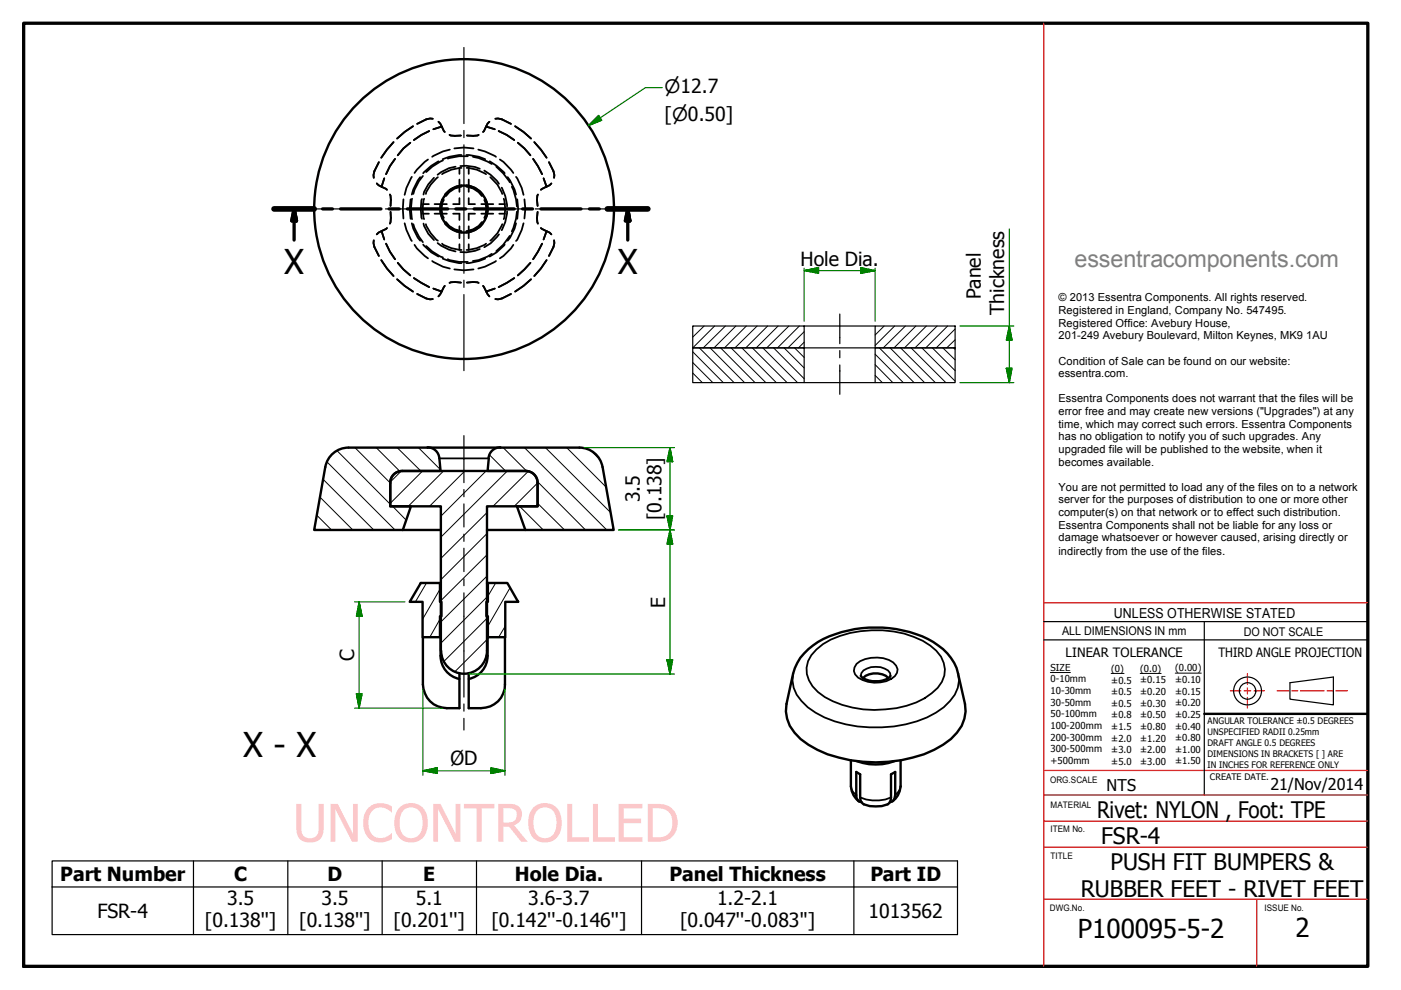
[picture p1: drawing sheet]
<svg xmlns="http://www.w3.org/2000/svg" width="297mm" height="210mm" viewBox="0 0 297 210" stroke-linecap="round" stroke-linejoin="round" font-family="sans-serif">
<!-- layer: Hidden (ISO) -->
<g fill="none" stroke="#000" stroke-width=".38">
<path d="M79.9 38.9l.4 .4 1.7 .9M80.3 34.4l-.9 1.9-.2 .8v.6M81.5 37.8l-.6 1.8M83.4 30.1l-1.4 1.6-1.2 1.7M83.8 33.7l-1.1 1.5-.8 1.7M87 30.3l-1.5 1.2-1.2 1.4M87.3 37.5l-1.1 2.3-.4 1.5M87.6 26.8l-1.8 1.2-1.6 1.4M89.1 37.6l-1.5 2.6-.3 1M89.7 37.3l-.9 1.1-.9 1.8-.3 .9M90.7 33.8l-.7 .5-2.1 2.4M91 27.8l-1.7 .8-1.5 1.1"/>
<path d="M91.8 25.2l-.6-.1-.8 .2-1.9 1M92 37.7l-1.2 1.4-.9 1.6-.1 .5M92.8 37.6a7.7 7.7 0 0 0-2.5 3.5M93 25.8l.3 .4 1 1.8M93 34.2l-1.6 1-1.7 1.5M93.7 26.8l-1.8 .6M93.9 34l-2.3 1.3-1.2 1.2M95.3 28.6l1.2 .2 1.2-.1M95.4 31.7l-1.5 .4-2.3 1.1M96.3 31.5l2.1-.2 2 .2M96.6 35.3l-1.4 .4-1.7 .8-.7 .6M97.4 35.6v1.3"/>
<path d="M97.4 38.1v2.6M97.6 35.2h1.3l1.8 .2 1 .4M97.9 39.5a4.3 4.3 0 0 0-3.4 1.9M97.9 39.6a4.4 4.4 0 0 0-3.3 2M97.9 39.3a4.9 4.9 0 0 0-3.6 2M97.9 35.6a8 8 0 0 0-4.2 1.3M97.9 32.9l-2.7 .3-1.3 .6M98.9 39.5a4.5 4.5 0 0 1 3.4 1.9M98.9 39.6a4.4 4.4 0 0 1 3.3 2M98.9 32.9l2.6 .3 1.4 .6M98.9 39.3a4.5 4.5 0 0 1 3.5 2.1M98.9 35.6a8 8 0 0 1 4.2 1.3"/>
<path d="M99.2 33.1h-1.9l-2.4 .5M99.4 35.6v1.3M99.4 38.1v2.6M100.3 33.2l1.2 .3 2.8 1.3M101.4 31.7l1.4 .4 2.4 1.1M101.5 28.6l-1.2 .2-1.3-.1M102.7 36.2l1.3 .9 1.3 1.2 .5 .7M103.1 26.8l1.8 .6M103.8 25.8l-.4 .4-1 1.8M103.8 34.2l1.5 1 1.7 1.5M103.9 37.6a7.7 7.7 0 0 1 2.6 3.5M105 25.2l.6-.1 .8 .2 1.9 1"/>
<path d="M105.2 35.3l1.5 1.4 1.4 1.9M105.7 27.8l1.7 .8 1.6 1.1M106 33.8l.7 .5 2.1 2.4M106.4 39.8a8.9 8.9 0 0 1 1.1 4M107.6 37.6l1.5 2.6 .3 1M108.5 39.6l.9 2.7 .2 1.5M109.2 26.8l1.8 1.2 1.6 1.4M109.4 37.5l1.2 2.3 .4 1.5M109.8 30.3l1.4 1.2 1.3 1.4M113 33.7l1.9 3.2M113.3 30.1l1.4 1.6 1.2 1.7M115.3 37.8l.6 1.8"/>
<path d="M116.4 34.4l.9 1.9 .2 .8v.6M116.9 38.9l-.4 .4-1.8 .9M79.2 51v.5l.2 .9 .9 1.9M80.8 55.2l1.2 1.7 1.4 1.6M80.9 49l.6 1.8M81.9 51.7l.8 1.7 1.1 1.6M82 48.4l-1.7 .9-.4 .4M82.7 41.2l.2 1.2-.1 1.3M82.8 44.9l.1 1.3-.2 1.2M84.2 59.2l1.6 1.4 1.8 1.2M84.3 55.7l1.2 1.4 1.5 1.3M85.5 42.3l-.1 2 .1 2"/>
<path d="M85.8 47.3l.4 1.4 1.1 2.4M87.1 42.3l-.2 2 .2 2.1M87.3 47.3l.3 1.2 1 1.9 .5 .6M87.4 42.1a9.3 9.3 0 0 0 0 4.4M87.6 47.5l.3 .9 .9 1.8 .9 1.1M87.8 59l3.2 1.9M87.9 51.9l.5 .8 2.3 2.1M89.5 42.2a8.8 8.8 0 0 0 0 4.2M89.7 45.3h1.2M89.7 43.3h1.2M89.7 51.9l1.7 1.6 1.6 .9M89.8 47.4l1 2.2 1.2 1.3"/>
<path d="M89.9 42.1a7.5 7.5 0 0 0 0 4.4M90.3 47.5a8 8 0 0 0 2.5 3.5M90.4 52.2l1.2 1.1 1.7 1.1 .6 .2M91.6 55.3l2.3 1.3 1.5 .3M92.1 45.3h2.6M92.1 43.3h2.6M92.8 51.5l.7 .6 1.7 .8 1.4 .4M93.7 42.3a5.2 5.2 0 0 0 0 4.1M93.7 51.7a8 8 0 0 0 4.2 1.3M93.9 54.8l1.3 .5 2.7 .5M94 42.3a4.1 4.1 0 0 0 0 4M94.1 42.4a3.8 3.8 0 0 0 0 3.8"/>
<path d="M94.3 47.3a4.9 4.9 0 0 0 3.6 2M94.5 47.2a4.3 4.3 0 0 0 3.4 1.9M94.6 47.1a4.5 4.5 0 0 0 3.3 1.9M94.9 55l2.4 .5h1.9M96.1 45.3h1.3v1.3M96.3 57.1l2.1 .2 2-.2M97.4 48v2.5M97.4 42v1.3h-1.3M97.4 51.8v1.2M97.7 59.9l-1.2-.1-1.2 .2M99 59.9l1.3-.1 1.2 .2M99.4 42v1.3h1.3"/>
<path d="M99.4 48v2.5M99.4 51.8v1.2M100.7 45.3h-1.3v1.3M101.7 52.8l-1 .4-1.8 .3-1.3-.1M102 45.3h2.6M102 43.3h2.6M102.2 47.1a4.5 4.5 0 0 1-3.3 1.9M102.3 47.2a4.5 4.5 0 0 1-3.4 1.9M102.4 47.3a4.7 4.7 0 0 1-3.5 2M102.7 42.4a4.3 4.3 0 0 1 0 3.8M102.8 42.3a4.6 4.6 0 0 1 0 4M102.9 54.8l-1.4 .5-2.6 .5"/>
<path d="M103 42.3a4.9 4.9 0 0 1 0 4M103.1 51.7a8 8 0 0 1-4.2 1.3M104.3 53.8l-.9 .6-1.9 .8-1.2 .1M105.2 55.3l-2.4 1.3-1.4 .3M105.8 49.7l-1.8 1.9-1.3 .8M105.9 45.3h1.2M105.9 43.3h1.2M106.5 47.5a8 8 0 0 1-2.6 3.5M106.8 42.1a7.5 7.5 0 0 1 0 4.4M107 51.9l-1.7 1.6-1.5 .9M107.5 44.8a8.3 8.3 0 0 1-1.1 4M108.1 50l-1.4 1.9-1.5 1.3"/>
<path d="M108.8 51.9l-.5 .8-1.6 1.6-.7 .5M109 59l-3.3 1.9M109.4 47.3l-.3 1.2-1 1.9-.5 .6M109.6 44.9l-.2 1.5-.9 2.7M109.7 42.3l.2 2-.2 2.1M111 47.3l-.4 1.4-.9 2.1-.3 .3M111.2 42.3l.2 2-.2 2M112.5 55.7l-2.7 2.7M112.6 59.2l-1.6 1.4-1.8 1.2M114 44.9l-.1 1.3 .1 1.2M114 41.2l-.1 1.2 .1 1.3M114.7 48.4l1.8 .9 .4 .4"/>
<path d="M114.9 51.7l-1.9 3.3M115.9 55.2l-1.2 1.7-1.4 1.6M115.9 49l-.6 1.8M117.5 51v.5l-.2 .9-.9 1.9M88.5 62.3l1.9 1 .8 .2 .6-.1M91.9 61.2l1.8 .6M94.3 60.6l-1.3 2.2M102.4 60.6l1.4 2.2M104.9 61.2l-1.8 .6M108.3 62.3l-1.9 1-.8 .2-.6-.1"/>
</g>
<!-- layer: Visible (ISO) -->
<g fill="none" stroke="#000" stroke-width=".51">
<path d="M85.2 99.9a2.51 2.51 0 0 0-2.5 2.5M90.6 94.8a2.51 2.51 0 0 1 2.5 2.3M93.2 97.2l.2 2.7h-8.1h26.2h-8.1l.2-2.7M106.1 94.8a2.51 2.51 0 0 0-2.5 2.3M111.5 99.9a2.51 2.51 0 0 1 2.5 2.5M89.2 123.6h4.1v4h.3v3.1h-.3v4.4h-3.7v-7.5h-2.7zM93.3 135.1h.1v3.9M93.3 123.6h.2M93.5 138v-30.6h-10.8v-5v5h4.4l-1.7 5h-18.8l2.4-13.4a5 5 0 0 1 4.9-4.1h49a5 5 0 0 1 4.8 4.1l2.4 13.4h-18.7l-1.8-5h4.4v-5v5h-10.7v30.6M93.5 138a4.9 4.9 0 0 0 4.9 4.8 4.9 4.9 0 0 0 4.9-4.8M103.3 123.6h.1M103.4 123.6h4.2l2.3 4h-2.8v7.5h-3.7v-4.4h-.3v-3.1h.3z"/>
<path d="M181.5 163.7l.9 .5v4.9"/>
<circle cx="98.4" cy="44.3" r="31.8"/>
<circle cx="98.4" cy="44.3" r="5"/>
</g>
<!-- layer: Visible Narrow (ISO) -->
<path d="M93.2 97.2h10.4M93.4 139h.2M103.1 139h.3M173.1 137.7a18.2 18.2 0 0 1 11.7-4.1 19.8 19.8 0 0 1 12.4 3.3 5.8 5.8 0 0 1 1.6 8.9 16.3 16.3 0 0 1-11.1 4.6 21.5 21.5 0 0 1-12.8-2.6 7.2 7.2 0 0 1-3.9-6.2l.3-1.4 .7-1.3zM168.1 142.8a6.4 6.4 0 0 0 1.8 5.8 18.8 18.8 0 0 0 11.9 5.4 27.1 27.1 0 0 0 16.6-2.9 10.4 10.4 0 0 0 4.7-5.3l.2-1.5-.2-1.5M181.6 140.8a6.9 6.9 0 0 1 7.8-.4 1.92 1.92 0 0 1 .9 1.9 1.92 1.92 0 0 1-1.3 1.6 7 7 0 0 1-7.1-.2 1.84 1.84 0 0 1-.3-2.9zM182.5 143.3l.1-.6a4.2 4.2 0 0 1 5.7-.6l.4 .6 .1 .6M180.4 166.7l.1 .7 .4 .6 .6 .6M182.4 169.1a8.4 8.4 0 0 0 6.5 0M190.9 166.7l-.1 .7-1 1.2" fill="none" stroke="#000" stroke-width=".38"/>
<g fill="none" stroke="#000" stroke-width=".51">
<path d="M85.4 112.4h8.1M103.3 112.4h8.1M89.7 135.1v10a5.1 5.1 0 0 0 5 5h2.7v-7.3M93.4 139.1a5 5 0 0 0 4 4.9M103.4 139.1a5 5 0 0 1-4 4.9M103.4 135.1v3.9M107.1 135.1v10a5 5 0 0 1-5.1 5h-2.6v-7.3M170.5 138.5a16.8 16.8 0 0 1 9.3-4.8 25.6 25.6 0 0 1 18.1 2.4 10.9 10.9 0 0 1 5.2 6.7l1.5 6.5a7.7 7.7 0 0 1-3 7.4 23.3 23.3 0 0 1-13.3 4.8 28.1 28.1 0 0 1-16.9-3.6 9.4 9.4 0 0 1-4.8-7.1l.2-1.5 1.3-6.5a9.8 9.8 0 0 1 2.4-4.3zM182.5 143.3a3.3 3.3 0 0 0 3.2 1.1h.7l1.2-.3 .6-.2 .6-.6M182.9 143.8a4 4 0 0 1 5.4 0M180.4 161.2v5.5a4.5 4.5 0 0 0 1.7 3.2M181.5 163.7v4.9a1.34 1.34 0 0 0 1.2 1.5"/>
<path d="M181.7 161.4a11.6 11.6 0 0 0 7.9 0M182.4 169.1a1.52 1.52 0 0 0 .7 1.4 6.7 6.7 0 0 0 5.4-.2l.4-1.2v-4.9l.9-.5v4.9a1.34 1.34 0 0 1-1.1 1.5M190.9 161.2v5.5a4.2 4.2 0 0 1-1.7 3.2"/>
</g>
<!-- layer: Hatch (ISO) -->
<g fill="none" stroke="#000" stroke-width=".21">
<path d="M146.9 79.1l2 2M146.9 76.9l4.2 4.2M146.9 74.6l6.5 6.5M147 69.1l-.1 .2M148.3 73.8l7.3 7.3M149.3 69.1l-2.4 2.4M150.6 73.8l7.3 7.3M151.5 69.1l-4.6 4.7M152.8 73.8l7.3 7.3M153.8 69.1l-4.7 4.7M155 73.8l7.4 7.3M156 69.1l-4.6 4.7"/>
<path d="M157.3 73.8l7.3 7.3M158.2 69.1l-4.6 4.7M159.5 73.8l7.4 7.3M160.5 69.1l-4.7 4.7M161.7 73.8l7.4 7.3M162.8 69.1l-4.7 4.7M164 73.8l6.5 6.5M165 69.1l-4.7 4.7M166.2 73.8l4.3 4.2M167.3 69.1l-4.7 4.7M168.5 73.8l2 2M169.5 69.1l-4.7 4.7"/>
<path d="M170.5 72.6l-1.2 1.2M170.5 70.3l-3.4 3.5M185.5 79.6l1.6 1.5M185.5 77.3l3.8 3.8M185.5 75.1l6 6M186.4 73.8l7.4 7.3M187.5 69.1l-2 1.9M188.7 73.8l7.3 7.3M189.7 69.1l-4.2 4.2M190.9 73.8l7.4 7.3M192 69.1l-4.7 4.7M193.2 73.8l7.3 7.3"/>
<path d="M194.2 69.1l-4.7 4.7M195.5 73.8l7 7M196.4 69.1l-4.6 4.7M197.7 73.8l4.8 4.8M198.7 69.1l-4.7 4.7M199.9 73.8l2.6 2.5M200.9 69.1l-4.6 4.7M202.2 73.8l.3 .3M202.5 72l-1.8 1.8M202.5 69.8l-4 4M69.3 98l14.5 14.4M71.4 95.5l11.3 11.4"/>
<path d="M75.2 94.9l7.5 7.5M79.8 94.9l5 5.1M84.2 94.9l5 5M85 99.9l-2.2 2.2M88.7 94.9l4.6 4.6M89.6 99.9l-6.9 6.8M94 99.9l-7.4 7.5M98.6 99.9l-7.5 7.5M103.1 99.9l-9.6 9.5M103.8 96.5l3.4 3.4M106.7 94.9l5 5M107.6 99.9l-14.1 14"/>
<path d="M111.2 94.9l17.5 17.5M112 100l-7.5 7.4M115.6 94.9l13.9 13.8M120.1 94.9l8.4 8.4M125.3 95.5l1.8 1.9M67.2 109.3l3.1 3.1M67.9 105.4l6.9 7M68.5 101.6l10.7 10.8M83.2 107.4l2.9 2.9M103.3 117.6l-9.8 9.8M103.3 113.1l-9.8 9.8M103.3 108.7l-9.8 9.7"/>
<path d="M110.2 107.4l5 5M114 106.9l-.5 .5M114 102.4l-5 5M114 106.7l5.7 5.7M114 102.1l10.1 10.3M90.4 123.6l-2.3 4M93.3 124.9l-3.7 6.4M93.3 131.3l-2.2 3.8M103.3 135.6l-6.9 6.9M103.3 131.1l-9.2 9.1M103.3 126.6l-9.8 9.8M103.3 122.1l-9.8 9.8"/>
<path d="M105.1 123.6l-1.7 2.8M107.1 132.8l-1.4 2.3M108.1 124.6l-4.7 8.2"/>
</g>
<!-- layer: Section Line (ISO) -->
<g fill="none" stroke="#000" stroke-width=".7">
<path d="M58.1 44.3h8.5M62.4 44.3l.5 2.5h-1.1zM62.4 44.3v6.6M68.4 44.3h2.1M72.2 44.3h8.6M82.5 44.3h2.1M86.4 44.3h8.5M96.6 44.3h2.1M100.5 44.3h8.5M110.8 44.3h2.1M114.7 44.3h8.5M125 44.3h2.1"/>
<path d="M128.8 44.3h8.6M133.1 44.3l.4 2.5h-.9zM133.1 44.3v6.6"/>
</g>
<path d="M58.1 44.3h8.5M128.8 44.3h8.6" fill="none" stroke="#000" stroke-width="1.2"/>
<path d="M62.4 44.3l.5 2.5zM62.4 44.3l.5 2.5h-1.1zM133.1 44.3l.4 2.5zM133.1 44.3l.4 2.5h-.9z" fill="#000" stroke="#000" stroke-width=".7"/>
<!-- layer: Border (ISO) -->
<path d="M5 4.9h285v200h-285z" fill="none" stroke="#000" stroke-width=".7"/>
<!-- layer: 0 -->
<path d="M221.3 131.8h68.6M221.3 135.7h68.6M255.3 131.8v36.8" fill="none" stroke="#000" stroke-width=".25"/>
<!-- layer: BORDER -->
<path d="M221.3 4.9v200M221.3 127.8h68.6M221.3 168.6h68.7M221.3 163.4h68.6M221.3 174.1h68.6M221.3 179.6h68.6M221.3 190.7h68.6M266.4 190.7v14.2" fill="none" stroke="#c00" stroke-width=".25"/>
<!-- layer: Title (ISO) -->
<path d="M255.3 151.4h34.5" fill="none" stroke="#000" stroke-width=".51"/>
<!-- layer: T1 -->
<path d="M260.9 146.5h2.2M263.8 146.5h1.4M264.5 142.8v2.3M264.5 145.8v1.4M264.5 147.9v2.2M265.9 146.5h2.2" fill="none" stroke="#f00" stroke-width=".25"/>
<!-- layer: CEN2 -->
<path d="M270.8 146.5h2.4M273.9 146.5h1.2M275.7 146.5h5M281.4 146.5h1.2M283.2 146.5h2.5" fill="none" stroke="#f00" stroke-width=".25"/>
<!-- layer: 1 -->
<g fill="none" stroke="#000" stroke-width=".25">
<path d="M273.5 144.8l9.2-1.3v6l-9.2-1.3z"/>
<circle cx="264.5" cy="146.5" r="2.95"/>
<circle cx="264.5" cy="146.5" r="1.75"/>
</g>
<!-- layer: Title (ISO) -->
<path d="M222.7 142.6h4.2M235.6 142.8h2.7M241.7 142.8h4.5M249.2 142.7h5.5" fill="none" stroke="#000" stroke-width=".21"/>
<!-- layer: Sketch Geometry (ISO) -->
<path d="M146.9 73.8h23.6v7.3h-23.6zM146.9 69.1h23.6v4.7h-23.6zM170.5 73.8h15M170.5 69.1h15M185.5 73.8h17v7.3h-17zM185.5 69.1h17v4.7h-17zM170.5 81.1h15" fill="none" stroke="#000" stroke-width=".25"/>
<!-- layer: Symbol (ISO) -->
<path d="M11 182.5h192v15.7h-192zM11 188.1h192M41 182.5v15.7M61 182.5v15.7M81 182.5v15.7M101 182.5v15.7M136 182.5v15.7M181 182.5v15.7" fill="none" stroke="#000" stroke-width=".25"/>
<!-- layer: Dimension (ISO) -->
<g fill="none" stroke="#008000" stroke-width=".25">
<path d="M140.4 18.6h-3.6l-12 8M124.8 26.6l2.1-2.1 .7 1zM170.5 57.4l3-.7v1.2zM170.5 57.4h15M170.5 56.9v11.2M182.5 56.7l3 .7-3 .5zM185.5 56.9v11.2M214 48.5v32.6M203.5 69.1h11.4M213.4 78.1h1.2l-.6 3zM214 69.1l.6 3h-1.2zM123.8 94.9h19.2"/>
<path d="M142 94.9l.6 3h-1.2zM142 94.9v48M203.5 81.1h11.4M131.1 112.4h11.9M141.4 109.4h1.2l-.6 3zM142 112.4l.6 3h-1.2zM75.2 127.6h10.7M76.1 127.6l.7 3.1h-1.2zM76.1 127.6v22.5M141.4 139.9h1.2l-.6 3zM75.2 150.1h18.6M75.6 147.1h1.2l-.7 3z"/>
<path d="M89.7 146.1v18.3M99.4 142.9h43.6M107.1 146.1v18.3M89.7 163.4l3-.6v1.2zM89.7 163.4h17.4M104.1 162.8l3 .6-3 .6z"/>
</g>
<g fill="#008000" stroke="#008000" stroke-width=".25">
<path d="M141.4 109.4l.6 3z"/>
<path d="M141.4 109.4h1.2l-.6 3z"/>
<path d="M142 94.9l.6 3z"/>
<path d="M142 94.9l.6 3h-1.2z"/>
<path d="M142 112.4l.6 3z"/>
<path d="M142 112.4l.6 3h-1.2z"/>
<path d="M141.4 139.9l.6 3z"/>
<path d="M141.4 139.9h1.2l-.6 3z"/>
<path d="M89.7 163.4l3-.6z"/>
<path d="M89.7 163.4l3-.6v1.2z"/>
<path d="M104.1 164l3-.6z"/>
<path d="M104.1 162.8l3 .6-3 .6z"/>
<path d="M76.1 127.6l.7 3.1z"/>
<path d="M76.1 127.6l.7 3.1h-1.2z"/>
<path d="M75.6 147.1l.5 3z"/>
<path d="M75.6 147.1h1.2l-.7 3z"/>
<path d="M182.5 57.9l3-.5z"/>
<path d="M182.5 56.7l3 .7-3 .5z"/>
<path d="M170.5 57.4l3-.7z"/>
<path d="M170.5 57.4l3-.7v1.2z"/>
<path d="M214 69.1l.6 3z"/>
<path d="M214 69.1l.6 3h-1.2z"/>
<path d="M213.4 78.1l.6 3z"/>
<path d="M213.4 78.1h1.2l-.6 3z"/>
<path d="M124.8 26.6l2.1-2.1z"/>
<path d="M124.8 26.6l2.1-2.1 .7 1z"/>
</g>
<!-- layer: Centerline (ISO) -->
<path d="M178.1 66.6v6.3M178.1 74.3v1.6M178.1 77.4v6.2M98.4 92.4v9.9M98.4 103.8v1.5M98.4 106.8v4.9M98.4 113.3v1.5M98.4 116.2v5M98.4 125.7v22.1M98.4 122.7v1.5M98.4 149.3v1.5M98.4 152.3v2.5" fill="none" stroke="#000" stroke-width=".25"/>
<!-- layer: Center Mark (ISO) -->
<path d="M98.4 10.1v16.1M98.4 27.7v1.5M98.4 30.7v27.2M64.1 44.3h16.2M81.7 44.3h1.5M84.8 44.3h27.2M98.4 59.4v1.5M113.5 44.3h1.5M116.5 44.3h16.2M98.4 62.5v16.1" fill="none" stroke="#000" stroke-width=".25"/>
<text font-size="11" fill="#fbc8ca" x="62.1" y="178.5">UNCONTROLLED</text>
<g font-size="7.2">
<text x="60.3" y="58.1">X</text>
<text x="131" y="58.1">X</text>
<text x="51.6" y="160.5">X - X</text>
</g>
<g font-size="5.5">
<text x="228.5" y="198.8">P100095-5-2</text>
<text x="274.6" y="198.7">2</text>
</g>
<text font-size="5" fill="#808080" x="227.8" y="56.7">essentracomponents.com</text>
<g font-size="4.8">
<text x="232.6" y="173.4">Rivet: NYLON , Foot: TPE</text>
<text x="233.5" y="179">FSR-4</text>
<text x="235.5" y="184.4">PUSH FIT BUMPERS &amp;</text>
<text x="229.2" y="190.2">RUBBER FEET - RIVET FEET</text>
</g>
<g font-size="4.1">
<text x="140.9" y="25.6">[⌀0.50]</text>
<text x="169.7" y="56.3">Hole Dia.</text>
<text x="208" y="63.5" transform="rotate(-90 208 63.5)">Panel</text>
<text x="212.9" y="66.8" transform="rotate(-90 212.9 66.8)">Thickness</text>
<text x="135.6" y="106.5" transform="rotate(-90 135.6 106.5)">3.5</text>
<text x="140.3" y="110.3" transform="rotate(-90 140.3 110.3)">[0.138]</text>
<text x="141" y="128.8" transform="rotate(-90 141 128.8)">E</text>
<text x="75.1" y="140.1" transform="rotate(-90 75.1 140.1)">C</text>
<text x="95.5" y="162.2">ØD</text>
<text x="12.8" y="186.9">Part Number</text>
<text x="48.1" y="191.9">3.5</text>
<text x="49.7" y="186.8">C</text>
<text x="68.1" y="191.9">3.5</text>
<text x="69.5" y="186.8">D</text>
<text x="88.1" y="191.8">5.1</text>
<text x="89.7" y="186.8">E</text>
<text x="109.2" y="186.9">Hole Dia.</text>
<text x="112" y="191.9">3.6-3.7</text>
<text x="141.9" y="186.9">Panel Thickness</text>
<text x="152" y="191.9">1.2-2.1</text>
<text x="184.5" y="186.8">Part ID</text>
<text x="20.6" y="194.6">FSR-4</text>
<text x="43.4" y="196.6">[0.138'']</text>
<text x="63.4" y="196.6">[0.138'']</text>
<text x="83.4" y="196.6">[0.201'']</text>
<text x="104.2" y="196.6">[0.142''-0.146'']</text>
<text x="144.2" y="196.6">[0.047''-0.083'']</text>
<text x="184.1" y="194.6">1013562</text>
</g>
<text font-size="3.9" x="140.9" y="19.7">⌀12.7</text>
<g font-size="3.4">
<text x="234.6" y="167.7">NTS</text>
<text x="269.4" y="167.4">21/Nov/2014</text>
</g>
<text font-size="2.9" x="236.2" y="131">UNLESS OTHERWISE STATED</text>
<g font-size="2.7">
<text x="225.9" y="139.2">LINEAR TOLERANCE</text>
<text x="258.3" y="139.4">THIRD ANGLE PROJECTION</text>
</g>
<g font-size="2.5">
<text x="225.2" y="134.7">ALL DIMENSIONS IN mm</text>
<text x="263.7" y="134.8">DO NOT SCALE</text>
</g>
<g font-size="2.3">
<text x="224.4" y="63.9">à 2013 Essentra Components. All rights reserved.</text>
<text x="224.4" y="66.6">Registered in England, Company No. 547495.</text>
<text x="224.4" y="69.3">Registered Office: Avebury House,</text>
<text x="224.4" y="72">201-249 Avebury Boulevard, Milton Keynes, MK9</text>
<text x="276.9" y="72">1AU</text>
<text x="224.4" y="77.3">Condition of Sale can be found on our website:</text>
<text x="224.4" y="80">essentra.com.</text>
<text x="224.4" y="85.3">Essentra Components does not warrant that the files will be</text>
<text x="224.4" y="88">error free and may create new versions (&quot;Upgrades&quot;) at any</text>
<text x="224.4" y="90.6">time, which may correct such errors. Essentra Components</text>
<text x="224.4" y="93.4">has no obligation to notify you of such upgrades. Any</text>
<text x="224.4" y="96">upgraded file will be published to the website, when it</text>
<text x="224.4" y="98.7">becomes available.</text>
<text x="224.4" y="104">You are not permitted to load any of the files on to a network</text>
<text x="224.4" y="106.7">server for the purposes of distribution to one or more other</text>
<text x="224.4" y="109.4">computer(s) on that network or to effect such distribution.</text>
<text x="224.4" y="112.1">Essentra Components shall not be liable for any loss or</text>
<text x="224.4" y="114.8">damage whatsoever or however caused, arising directly or</text>
<text x="224.4" y="117.6">indirectly from the use of the files.</text>
</g>
<g font-size="2">
<text x="222.7" y="142.2">SIZE</text>
<text x="235.6" y="142.5">(0)</text>
<text x="241.7" y="142.4">(0.0)</text>
<text x="249.2" y="142.3">(0.00)</text>
<text x="222.7" y="144.7">0-10mm</text>
<text x="222.7" y="147.2">10-30mm</text>
<text x="222.7" y="149.6">30-50mm</text>
<text x="235.6" y="144.9">±0.5</text>
<text x="235.6" y="147.4">±0.5</text>
<text x="235.6" y="149.8">±0.5</text>
<text x="241.7" y="144.9">±0.15</text>
<text x="241.7" y="147.4">±0.20</text>
<text x="241.7" y="149.8">±0.30</text>
<text x="249.2" y="144.8">±0.10</text>
<text x="249.2" y="147.3">±0.15</text>
<text x="249.2" y="149.8">±0.20</text>
<text x="222.7" y="152.1">50-100mm</text>
<text x="222.7" y="154.6">100-200mm</text>
<text x="235.6" y="152.3">±0.8</text>
<text x="235.6" y="154.8">±1.5</text>
<text x="241.7" y="152.3">±0.50</text>
<text x="241.7" y="154.8">±0.80</text>
<text x="249.2" y="152.2">±0.25</text>
<text x="249.2" y="154.7">±0.40</text>
<text x="222.7" y="157.1">200-300mm</text>
<text x="222.7" y="159.5">300-500mm</text>
<text x="235.6" y="157.3">±2.0</text>
<text x="235.6" y="159.7">±3.0</text>
<text x="241.7" y="157.3">±1.20</text>
<text x="241.7" y="159.7">±2.00</text>
<text x="249.2" y="157.2">±0.80</text>
<text x="249.2" y="159.6">±1.00</text>
<text x="222.7" y="162">+500mm</text>
<text x="235.6" y="162.2">±5.0</text>
<text x="241.7" y="162.2">±3.00</text>
<text x="249.2" y="162.1">±1.50</text>
</g>
<g font-size="1.9">
<text x="256" y="153.5">ANGULAR TOLERANCE ±0.5 DEGREES</text>
<text x="256" y="155.9">UNSPECIFIED RADII 0.25mm</text>
<text x="256" y="158.2">DRAFT ANGLE 0.5 DEGREES</text>
<text x="256" y="160.4">DIMENSIONS IN BRACKETS [ ] ARE</text>
<text x="222.6" y="166">ORG.SCALE</text>
<text x="256" y="162.8">IN INCHES FOR REFERENCE ONLY</text>
<text x="256.5" y="165.4">CREATE DATE.</text>
<text x="222.8" y="171.4">MATERIAL</text>
<text x="222.8" y="176.5">ITEM No.</text>
<text x="222.8" y="182">TITLE</text>
<text x="222.6" y="193.1">DWG.No.</text>
<text x="268.1" y="193.1">ISSUE No.</text>
</g>
</svg>
